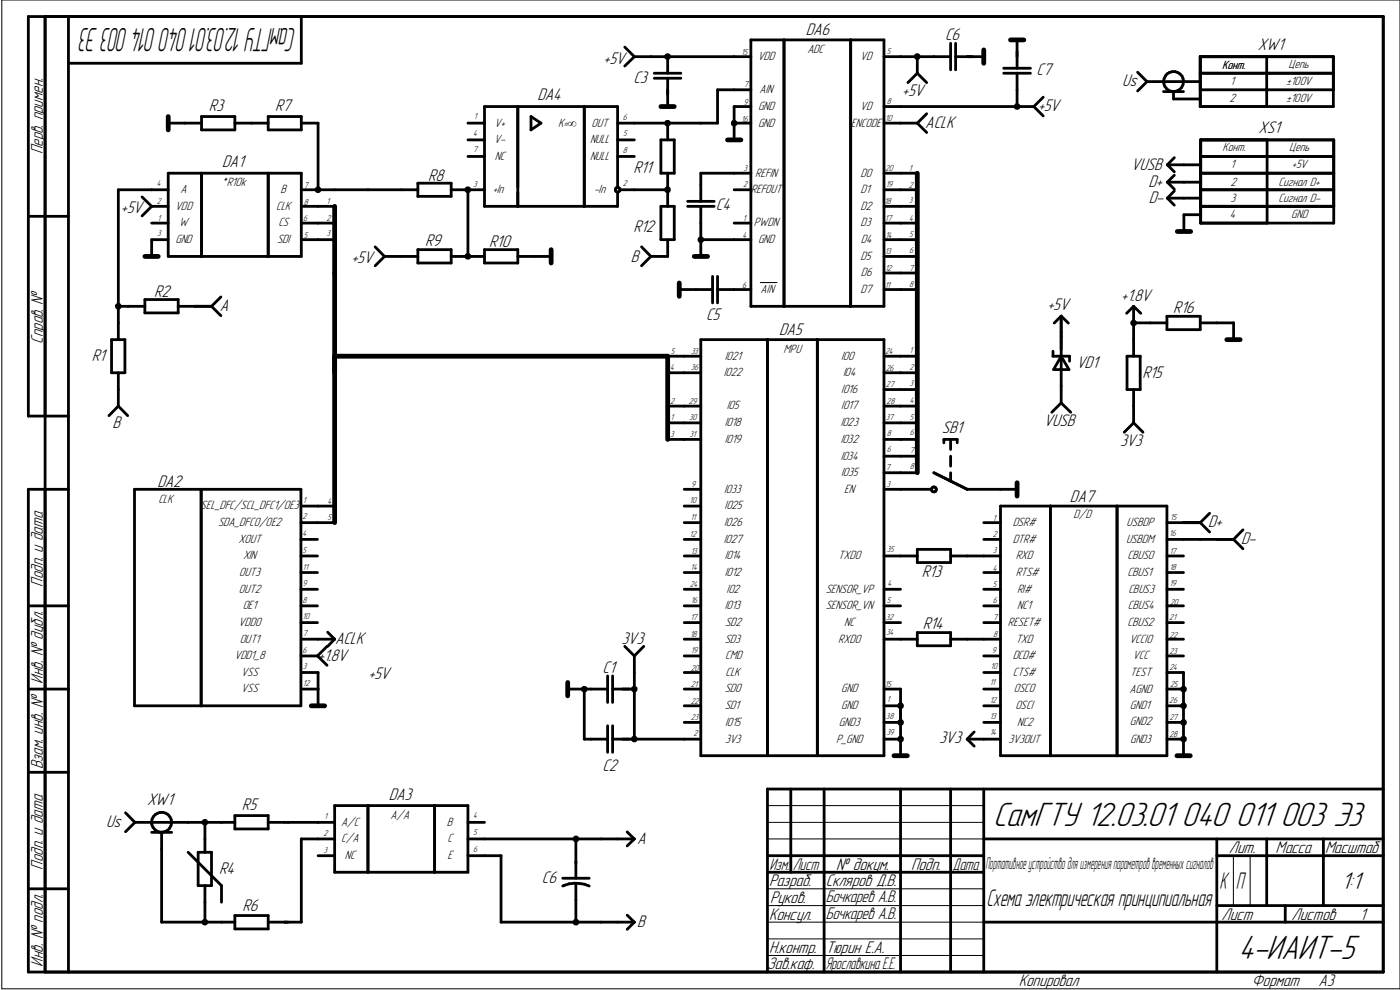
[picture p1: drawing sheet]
<svg xmlns="http://www.w3.org/2000/svg" width="297mm" height="210mm" viewBox="0 0 297 210" stroke-linecap="round" stroke-linejoin="round" font-family="sans-serif">
<g fill="none" stroke="#000" stroke-width=".59">
<path d="M9.6 3.5v202.7M14.5 3.5v202.7M63.9 3.5v9.9h-49.4M132.5 10l2.1 2M134.6 12h24.7M134.6 12l-2.1 2M138.8 16.6h5.6M138.8 15.5h5.6M141.6 12v3.5M141.6 16.6v6M159.3 19h-7.1v7.1h-21.2M159.3 8.5h28.2v56.5h-28.2z"/>
<path d="M166.3 8.5v56.5M180.5 8.5v56.5M187.5 12h14.2M194.6 12v3.5M194.6 15.5l2 2M194.6 15.5l-2 2M201.7 9.2v5.6M202.7 12h6M202.7 9.2v5.6M212.9 15.5h5.7M212.9 14.5h5.7M215.8 8.5v6"/>
<path d="M215.8 15.5v7.1M241.3 15.3l2 2M243.3 17.3h11.3M243.3 17.3l-2 2M246.8 19.4h4.3M249 19.4v1.6h5.6M254.6 12h28.3v10.6h-28.3zM254.6 19h28.3M254.6 15.5h28.3M268.7 12v10.6M35.7 36.7h28.2v17.7h-28.2zM35.7 26.1h7.1"/>
<path d="M42.8 24.7h7v2.9h-7zM42.8 36.7v17.7M49.8 26.1h7.1M56.9 24.7h7v2.9h-7zM56.9 36.7v17.7M63.9 26.1h3.6v14.2M88.6 38.9h7.1v2.8h-7.1zM99.3 26.1h3.5M99.3 29.7h3.5M99.3 33.2h3.5M109.9 22.6v21.2M112.6 24.7l2.2 1.4-2.2 1.5z"/>
<path d="M124 22.6v21.2M131 39.8v-17.2h-28.2v21.2h28.2v-3M131 29.7h3.6M131 33.2h3.6M140.2 29.7h2.8v7h-2.8zM141.6 26.1v3.6M141.6 36.7v7.1M155.7 26.1h3.6M159.3 36.7h-10.6v6M159.3 22.6h-3.6v7.1M187.5 36.7h7.1M187.5 26.1h7.1"/>
<path d="M187.5 22.6h31.8M194.6 26.1l2 2M196.6 24.1l-2 2M219.3 22.6l2 2M221.3 20.6l-2 2M247.6 38.7h7.1M247.6 35h7.1M247.6 35l1.5 1.4M247.6 38.7l1.5 1.4M249.1 33.4l-1.5 1.6M249.1 37.2l-1.5 1.5M254.7 36.7h28.3"/>
<path d="M254.7 29.7h28.3v17.6h-28.3zM254.7 33.2h28.3M268.8 29.7v17.6M6 45.9h8.5M30.1 41.8l2.1 2M32.2 43.8h3.5M32.2 43.8l-2.1 2M32.2 47.3h3.5M35.7 40.3h-10.6v31.8M35.7 50.8h-3.5v3.6M63.9 40.3h24.7M63.9 43.8h7.1"/>
<path d="M63.9 50.8h7.1M63.9 47.3h7.1M79.6 52.4l2 2M81.6 54.4h7M81.6 54.4l-2 2M88.6 53h7.1v2.8h-7.1zM95.7 54.4h7.1M95.7 40.3h7.1M99.3 40.3v14.1M102.8 53h7.1v2.8h-7.1zM109.9 54.4h7M131.5 40.3h10.1"/>
<path d="M131.5 40.3l-.1-.3-.5-.2a.51 .51 0 0 0-.3 .3 .51 .51 0 0 0 .1 .5l.3 .2M131.5 40.3v.2l-.5 .3M136.1 52.4l2 2M138.1 54.4l-2 2M140.2 43.8h2.8v7h-2.8zM141.6 50.8v3.6h-3.5M145.9 43.8h5.6M145.9 42.7h5.6M148.7 50.8h10.6M148.7 43.8v10.6M151.2 58.6v5.7M152.2 58.6v5.7"/>
<path d="M155.7 40.3h3.6M155.7 47.3h3.6M187.5 54.4h7.1M187.5 40.3h7.1M187.5 43.8h7.1M187.5 50.8h7.1M187.5 47.3h7.1M187.5 57.9h7.1M247.6 42h7.1M247.6 42l1.5 1.5M249.1 40.5l-1.5 1.5M254.7 40.3h28.3"/>
<path d="M254.7 43.8h28.3M254.7 45.6h-3.5v3.5M23.7 72.1h2.8v7h-2.8zM25.1 65h5.6M25.1 79.1v7M30.7 63.5h7.1v2.9h-7.1zM37.8 65h7.1M44.9 65l2 2M46.9 63l-2 2M141.6 79.1h7.1M141.6 75.6h7.1M144.1 61.4h7.1"/>
<path d="M148.7 72.1h38.8v88.2h-38.8zM152.2 61.4h7.1M162.8 72.1v88.2M173.4 72.1v88.2M187.5 79.1h7.1M187.5 61.4h7.1M187.5 75.6h7.1M223.4 74.5v1.1h3.5v1M225.1 67.1v18.4M225.1 75.6l1.7 2.8h-3.3zM225.1 67.1l1.6 1.4M225.1 67.1l-1.5 1.4"/>
<path d="M239.1 75.6h2.8v7h-2.8zM240.5 65v10.6M240.5 68.5h7.1M240.5 65l1.5 1.5M240.5 65l-1.5 1.5M247.6 67.1h7v2.8h-7zM254.6 68.5h7.1v3.6M14.5 88.3h-8.5v-84.8h287.5v202.7h-287.5v-102.4h8.5M25.1 86.1l2 2.1M25.1 86.1l-2 2.1M141.6 93.2h7.1M141.6 86.1h7.1"/>
<path d="M141.6 89.7h7.1M187.5 93.2h7.1M187.5 82.6h7.1M187.5 86.1h7.1M187.5 89.7h7.1M187.5 96.8h7.1M200.2 93.9v-.7h2.9v.7M201.7 93.2v2.1M201.7 96.8v2.1M225.1 85.5l2.1 2M225.1 85.5l-2 2M240.5 82.6v7.1"/>
<path d="M240.5 89.7l2 2M240.5 89.7l-2 2M28.5 103.8h35.3v45.9h-35.3zM42.7 103.8v45.9M63.8 110.9h7.2M63.8 114.4h3.6M63.8 117.9h3.6M63.9 107.4h7.1M145.2 103.8h3.5M145.2 107.4h3.5M145.2 110.9h3.5M145.2 114.4h3.5"/>
<path d="M145.2 117.9h3.5M187.5 103.8h10.1M187.5 117.9h7.1M187.5 100.3h7.1M194.6 116.5h7.1v2.8h-7.1zM198.1 100.3l7.1 3.5h10.6M201.7 100.3v1.8M201.7 117.9h10.6M208.7 110.9h3.6M208.7 114.4h3.6M212.3 107.4h35.3v52.9h-35.3zM222.8 107.4v52.9"/>
<path d="M237 107.4v52.9M247.6 110.9h7M247.6 114.4h14.1M247.6 117.9h3.5M254.6 110.9l2 2M256.6 108.9l-2 2M261.7 114.4l2 2M263.7 112.4l-2 2M6 128.5h8.5M63.8 128.5h3.6M63.8 121.5h3.6M63.8 125h3.6"/>
<path d="M63.8 132.1h3.6M63.8 139.1h3.6M63.9 135.6h7.1M67.4 139.1l2 2M69.4 137.1l-2 2M69.5 134.1l1.5 1.5M71 135.6l-1.5 1.5M132.5 137.1l2.1 2M134.6 139.1v17.7M136.6 137.1l-2 2M145.2 128.5h3.5M145.2 121.5h3.5"/>
<path d="M145.2 125h3.5M145.2 132.1h3.5M145.2 139.1h3.5M145.2 135.6h3.5M187.5 128.5h3.6M187.5 125h3.6M187.5 132.1h3.6M187.5 135.6h7.1M194.6 134.2h7.1v2.8h-7.1zM201.7 135.6h10.6M208.7 128.5h3.6M208.7 121.5h3.6"/>
<path d="M208.7 125h3.6M208.7 132.1h3.6M208.7 139.1h3.6M247.6 128.5h3.5M247.6 121.5h3.5M247.6 125h3.5M247.6 132.1h3.5M247.6 139.1h3.5M247.6 135.6h3.5M6 146.2h8.5M63.9 146.2h3.6M63.9 142.7h3.6v7"/>
<path d="M120.4 146.2h8.5M124 146.2v10.6h4.9M128.9 143.4v5.6M128.9 154v5.6M130 146.2h4.6M130 156.8h18.7M130 143.4v5.6M130 154v5.6M145.2 146.2h3.5M145.2 149.7h3.5M145.2 142.7h3.5M145.2 153.2h3.5"/>
<path d="M187.5 146.2h3.6v14.1M187.5 149.7h3.6M187.5 153.2h3.6M187.5 156.8h3.6M205.2 156.8h7.1M205.2 156.8l1.5 1.5M206.7 155.3l-1.5 1.5M208.7 146.2h3.6M208.7 149.7h3.6M208.7 142.7h3.6M208.7 153.2h3.6M247.6 146.2h3.5"/>
<path d="M247.6 149.7h3.5M247.6 142.7h3.5v17.6M247.6 153.2h3.5M247.6 156.8h3.5M6 163.8h8.5M26.6 172.4l2 2.1M28.6 174.5h21.2M28.6 174.5l-2 1.9M32.2 176.6h4.2M34.3 176.6v19h15.5M43.5 174.5v6.3M49.8 173h7.1v2.9h-7.1z"/>
<path d="M56.9 174.5h14.1M71 170.9h28.3v14.1h-28.3zM71 178h-7.1v17.6h-7M78.1 170.9v14.1M92.2 170.9v14.1M99.3 178h35.3M99.3 174.5h3.5M122.2 178v8.3M133.1 176.5l1.5 1.5M134.6 178l-1.5 1.5M167.8 167.4v17.6M174.8 167.4v38.8"/>
<path d="M191.1 167.4v38.8M201.7 167.4v38.8M208.7 167.4v38.8M208.7 178h84.8M258.1 178v28.2M268.7 178v14.1M280.8 178v14.1M293.5 167.4h-130.7v38.8M6 188.6h8.5M39.9 180.8l7.1 7.1v3.5M42 180.8h2.9v7.1h-2.9zM43.5 187.9v7.7"/>
<path d="M49.8 194.2h7.1v2.9h-7.1zM67.5 181.5h3.5M99.3 181.5h7v14.1h28.3M119.4 186.3h5.6M119.4 188a6.9 6.9 0 0 1 5.6 0M122.2 187.4v8.2M133.1 194.1l1.5 1.5M134.6 195.6l-1.5 1.5M162.8 181.5h45.9M162.8 185h45.9M208.7 195.6h84.8M258.1 181.5h35.4"/>
<path d="M258.1 192.1h35.4M272.7 192.1v3.5"/>
<circle cx="249" cy="17.3" r="2.11"/>
<circle cx="198.1" cy="103.8" r=".52"/>
<circle cx="34.3" cy="174.4" r="2.12"/>
</g>
<path d="M.4 0h296.6v209.8h-296.6zM161.3 59.9h3.5M162.8 174.5h45.9M162.8 178h45.9M162.8 170.9h45.9M162.8 188.6h45.9M162.8 192.1h45.9M162.8 195.6h45.9M162.8 199.2h45.9M261.7 181.5v10.6M265.2 181.5v10.6M162.8 202.7h45.9" fill="none" stroke="#000" stroke-width=".21"/>
<g fill="#000">
<path d="M140.9 11.3h1.4v1.4h-1.4zM193.9 11.3h1.4v1.4h-1.4zM66.8 39.5h1.4v1.5h-1.4zM98.6 39.5h1.3v1.5h-1.3zM140.9 39.5h1.4v1.5h-1.4zM140.9 25.4h1.4v1.4h-1.4zM155 25.4h1.5v1.4h-1.5zM215.1 21.9h1.4v1.4h-1.4zM98.6 53.7h1.3v1.4h-1.3zM148 50.2h1.4v1.4h-1.4zM24.4 64.3h1.4v1.4h-1.4zM239.8 67.8h1.4v1.4h-1.4z"/>
<path d="M123.3 145.5h1.4v1.4h-1.4zM133.9 145.5h1.4v1.4h-1.4zM133.9 156.1h1.4v1.4h-1.4zM190.4 156.1h1.4v1.4h-1.4zM190.4 152.6h1.4v1.4h-1.4zM190.4 149h1.4v1.4h-1.4zM250.4 156.1h1.4v1.4h-1.4zM250.4 152.6h1.4v1.4h-1.4zM250.4 149h1.4v1.4h-1.4zM250.4 145.5h1.4v1.4h-1.4zM42.8 173.7h1.4v1.4h-1.4zM121.5 177.2h1.4v1.5h-1.4z"/>
<path d="M42.8 194.9h1.4v1.4h-1.4zM121.5 194.9h1.4v1.4h-1.4z"/>
</g>
<g fill="none" stroke="#000" stroke-width="1">
<path d="M208.7 10.6v2.8M214.4 8.5h2.8M35.7 24.7v2.9M140.2 22.6h2.8M154.3 29.7h2.9M194.6 36.7v63.6M30.7 54.4h2.9M71 43.8v67.1M116.9 53v2.8M147.3 54.4h2.8M249.8 49.1h2.8M71 75.6h70.6v17.6"/>
<path d="M144.1 60v2.9M260.3 72.1h2.8M215.8 102.4v2.8M66 149.7h2.9M120.4 144.8v2.8M189.7 160.3h2.8M249.7 160.3h2.8"/>
</g>
<g font-size="7.6">
<text x="210.7" y="175.2">СамГТУ 12.03.01 040 011 003 Э3</text>
<text x="262.8" y="203.4">4-ИАИТ-5</text>
</g>
<text font-size="7.3" x="62.9" y="6" transform="rotate(-180 62.9 6)">СамГТУ 12.03.01 040 014 003 Э3</text>
<text font-size="5.4" x="284.6" y="188.6">1:1</text>
<g font-size="5.2">
<text x="258.7" y="188.6">К</text>
<text x="262.2" y="188.6">П</text>
<text x="209.3" y="192.3">Схема электрическая принципиальная</text>
</g>
<g font-size="3.8">
<text x="170.9" y="7.5">DA6</text>
<text x="200.5" y="8.5">C6</text>
<text x="266.9" y="10.5">XW1</text>
<text x="128" y="13.5">+5V</text>
<text x="134.4" y="17.6">C3</text>
<text x="219.9" y="15.8">C7</text>
<text x="44.3" y="23.6">R3</text>
<text x="58.4" y="23.6">R7</text>
<text x="114" y="21.3">DA4</text>
<text x="191.4" y="20.3">+5V</text>
<text x="220.2" y="23.6">+5V</text>
<text x="238" y="18.2">Us</text>
<text x="196.3" y="27.1">ACLK</text>
<text x="267" y="28.2">XS1</text>
<text x="9.1" y="32.8" transform="rotate(-90 9.1 32.8)">Перв. примен.</text>
<text x="47.2" y="35.4">DA1</text>
<text x="239.9" y="36">VUSB</text>
<text x="90.8" y="38.3">R8</text>
<text x="134.4" y="36.7">R11</text>
<text x="243.7" y="39.7">D+</text>
<text x="25.6" y="45.3">+5V</text>
<text x="151.9" y="44.5">C4</text>
<text x="243.7" y="43.1">D-</text>
<text x="90.2" y="52.2">R9</text>
<text x="103.8" y="52.3">R10</text>
<text x="134.4" y="49.1">R12</text>
<text x="74.5" y="55.7">+5V</text>
<text x="133.9" y="55.5">B</text>
<text x="32.7" y="62.9">R2</text>
<text x="46.7" y="66">A</text>
<text x="222.2" y="65.8">+5V</text>
<text x="237.9" y="63.8">+1.8V</text>
<text x="149.8" y="67.9">C5</text>
<text x="165.3" y="71">DA5</text>
<text x="248.9" y="66.5">R16</text>
<text x="9.1" y="73" transform="rotate(-90 9.1 73)">Справ. №</text>
<text x="19.5" y="76.6">R1</text>
<text x="228.3" y="78">VD1</text>
<text x="242.4" y="80.1">R15</text>
<text x="23.9" y="90.7">B</text>
<text x="199.8" y="91.9">SB1</text>
<text x="221.4" y="90.3">VUSB</text>
<text x="237.6" y="94.6">3V3</text>
<text x="33.4" y="103.3">DA2</text>
<text x="227" y="106.6">DA7</text>
<text x="256.3" y="111.9">D+</text>
<text x="263.3" y="115.4">D-</text>
<text x="9.1" y="124.4" transform="rotate(-90 9.1 124.4)">Подп. и дата</text>
<text x="195.6" y="122.5">R13</text>
<text x="71.1" y="136.6">ACLK</text>
<text x="131.9" y="136.6">3V3</text>
<text x="195.8" y="133.4">R14</text>
<text x="67.4" y="140.1">+1.8V</text>
<text x="127.8" y="142.7">C1</text>
<text x="9.1" y="145" transform="rotate(-90 9.1 145)">Инв. № дубл.</text>
<text x="78.1" y="144.1">+5V</text>
<text x="199.3" y="157.7">3V3</text>
<text x="9.1" y="163.2" transform="rotate(-90 9.1 163.2)">Взам. инв. №</text>
<text x="127.8" y="163.6">C2</text>
<text x="31.2" y="170.8">XW1</text>
<text x="51.3" y="171.9">R5</text>
<text x="82.5" y="169.8">DA3</text>
<text x="22.5" y="175.4">Us</text>
<text x="135.2" y="179">A</text>
<text x="9.1" y="184.5" transform="rotate(-90 9.1 184.5)">Подп. и дата</text>
<text x="46.5" y="185.3">R4</text>
<text x="177.4" y="184.5">№ докум.</text>
<text x="193.3" y="184.5">Подп.</text>
<text x="260.7" y="181">Лит.</text>
<text x="270.6" y="181">Масса</text>
<text x="281.1" y="181">Масштаб</text>
<text x="115" y="187.3">C6</text>
<text x="163.2" y="188">Разраб.</text>
<text x="163.4" y="191.6">Руков.</text>
<text x="175.2" y="188">Скляров Д.В.</text>
<text x="51.4" y="193.3">R6</text>
<text x="135.2" y="196.6">B</text>
<text x="163.2" y="195.1">Консул.</text>
<text x="259.1" y="195.1">Лист</text>
<text x="274" y="195.1">Листов</text>
<text x="288.5" y="195.1">1</text>
<text x="163.2" y="202.2">Н.контр.</text>
<text x="175.2" y="202.1">Тюрин Е.А.</text>
<text x="9.1" y="205.1" transform="rotate(-90 9.1 205.1)">Инв. № подл.</text>
<text x="162.8" y="205.6">Зав.каф.</text>
<text x="216.2" y="209.3">Копировал</text>
<text x="265.5" y="209.3">Формат</text>
<text x="279.7" y="209.3">A3</text>
</g>
<g font-size="3.7">
<text x="163.2" y="184.5">Изм. Лист</text>
<text x="202.1" y="184.5">Дата</text>
<text x="175.2" y="191.4">Бочкарев А.В.</text>
<text x="175.2" y="194.9">Бочкарев А.В.</text>
<text x="175.2" y="205.6">Ярославкина Е.Е.</text>
</g>
<text font-size="3.6" x="209" y="184.4">Портативное устройство для измерения параметров временных сигналов</text>
<g font-size="2.7">
<text x="171.3" y="11.3">ADC</text>
<text x="160.7" y="12.7">VDD</text>
<text x="182.5" y="12.7">VD</text>
<text x="259.3" y="14.6">Конт.</text>
<text x="273.4" y="14.5">Цепь</text>
<text x="160.8" y="23.3">GND</text>
<text x="161.1" y="19.8">AIN</text>
<text x="182.5" y="23.3">VD</text>
<text x="260.8" y="21.7">2</text>
<text x="261" y="18">1</text>
<text x="272.8" y="21.7">±100V</text>
<text x="272.9" y="18">±100V</text>
<text x="104.9" y="26.8">V+</text>
<text x="118.4" y="26.9">K=∞</text>
<text x="125.5" y="26.8">OUT</text>
<text x="160.8" y="26.8">GND</text>
<text x="180.5" y="26.8">ENCODE</text>
<text x="104.9" y="30.4">V-</text>
<text x="104.9" y="33.9">NC</text>
<text x="125.2" y="30.4">NULL</text>
<text x="125.2" y="33.9">NULL</text>
<text x="259.4" y="32.1">Конт.</text>
<text x="261.1" y="35.7">1</text>
<text x="273.5" y="32.1">Цепь</text>
<text x="274.1" y="35.7">+5V</text>
<text x="38.3" y="41">A</text>
<text x="46.9" y="39.5">*R10k</text>
<text x="59.5" y="41">B</text>
<text x="104.5" y="41">+In</text>
<text x="126" y="41">-In</text>
<text x="159.3" y="41">REFOUT</text>
<text x="160.2" y="37.5">REFIN</text>
<text x="182.5" y="37.5">D0</text>
<text x="182.5" y="41">D1</text>
<text x="261.1" y="39.4">2</text>
<text x="271.2" y="39.4">Сигнал D+</text>
<text x="37.2" y="44.5">VDD</text>
<text x="58.6" y="44.5">CLK</text>
<text x="182.5" y="44.5">D2</text>
<text x="260.9" y="46.3">4</text>
<text x="261.1" y="42.8">3</text>
<text x="271.2" y="42.8">Сигнал D-</text>
<text x="273.9" y="46.3">GND</text>
<text x="37.2" y="51.6">GND</text>
<text x="38" y="48">W</text>
<text x="58.8" y="51.6">SDI</text>
<text x="59.1" y="48">CS</text>
<text x="159.9" y="48">PWDN</text>
<text x="160.8" y="51.6">GND</text>
<text x="182.5" y="48">D3</text>
<text x="182.6" y="51.6">D4</text>
<text x="182.5" y="55.1">D5</text>
<text x="182.6" y="58.6">D6</text>
<text x="161.4" y="62.1">AIN</text>
<text x="182.5" y="62.1">D7</text>
<text x="153.8" y="76.3">IO21</text>
<text x="166.2" y="74.9">MPU</text>
<text x="178.4" y="76.3">IO0</text>
<text x="153.5" y="79.8">IO22</text>
<text x="178.5" y="83.4">IO16</text>
<text x="178.9" y="79.8">IO4</text>
<text x="154.2" y="86.9">IO5</text>
<text x="178.5" y="86.9">IO17</text>
<text x="153.8" y="90.4">IO18</text>
<text x="153.8" y="93.9">IO19</text>
<text x="178.4" y="90.4">IO23</text>
<text x="178.4" y="93.9">IO32</text>
<text x="178.4" y="97.5">IO34</text>
<text x="178.4" y="101">IO35</text>
<text x="33.6" y="106.7">CLK</text>
<text x="153.6" y="104.5">IO33</text>
<text x="179.1" y="104.5">EN</text>
<text x="42.5" y="108.1">SEL_DFC/SCL_DFC1/OE3</text>
<text x="46.3" y="111.6">SDA_DFC0/OE2</text>
<text x="153.6" y="111.6">IO26</text>
<text x="153.7" y="108.1">IO25</text>
<text x="214.8" y="111.6">DSR#</text>
<text x="227.8" y="110">D/D</text>
<text x="239" y="111.7">USBDP</text>
<text x="50.6" y="115.1">XOUT</text>
<text x="51.6" y="118.7">XIN</text>
<text x="153.5" y="115.1">IO27</text>
<text x="153.8" y="118.7">IO14</text>
<text x="177.8" y="118.7">TXD0</text>
<text x="214.8" y="115.1">DTR#</text>
<text x="215.5" y="118.7">RXD</text>
<text x="238.9" y="115.1">USBDM</text>
<text x="239.2" y="118.7">CBUS0</text>
<text x="50.7" y="125.7">OUT2</text>
<text x="50.8" y="122.2">OUT3</text>
<text x="153.8" y="122.2">IO12</text>
<text x="154.1" y="125.7">IO2</text>
<text x="175.2" y="125.7">SENSOR_VP</text>
<text x="215.5" y="122.2">RTS#</text>
<text x="215.8" y="125.7">RI#</text>
<text x="239.2" y="122.2">CBUS1</text>
<text x="239.4" y="125.8">CBUS3</text>
<text x="51.5" y="129.2">OE1</text>
<text x="153.8" y="129.2">IO13</text>
<text x="175.2" y="129.2">SENSOR_VN</text>
<text x="215.8" y="129.2">NC1</text>
<text x="239.3" y="129.2">CBUS4</text>
<text x="50.6" y="132.8">VDDO</text>
<text x="50.9" y="136.3">OUT1</text>
<text x="153.8" y="136.3">SD3</text>
<text x="153.8" y="132.8">SD2</text>
<text x="177.8" y="136.3">RXD0</text>
<text x="179.1" y="132.8">NC</text>
<text x="213.8" y="132.8">RESET#</text>
<text x="215.5" y="136.3">TXD</text>
<text x="239.2" y="132.8">CBUS2</text>
<text x="239.6" y="136.3">VCCIO</text>
<text x="49.7" y="139.9">VDD1_8</text>
<text x="51.2" y="143.4">VSS</text>
<text x="153.8" y="139.9">CMD</text>
<text x="153.9" y="143.4">CLK</text>
<text x="214.8" y="139.9">DCD#</text>
<text x="214.9" y="143.4">CTS#</text>
<text x="239.8" y="143.4">TEST</text>
<text x="240.3" y="139.9">VCC</text>
<text x="51.2" y="146.9">VSS</text>
<text x="153.8" y="146.9">SD0</text>
<text x="178.5" y="146.9">GND</text>
<text x="215.1" y="146.9">OSCO</text>
<text x="239.6" y="146.9">AGND</text>
<text x="153.8" y="150.5">SD1</text>
<text x="153.8" y="154">IO15</text>
<text x="178" y="154">GND3</text>
<text x="178.5" y="150.5">GND</text>
<text x="215.4" y="150.5">OSCI</text>
<text x="215.8" y="154">NC2</text>
<text x="239.7" y="153.9">GND2</text>
<text x="239.7" y="150.4">GND1</text>
<text x="153.8" y="157.5">3V3</text>
<text x="177.4" y="157.5">P_GND</text>
<text x="214" y="157.5">3V3OUT</text>
<text x="239.7" y="157.5">GND3</text>
<text x="82.8" y="173.7">A/А</text>
<text x="72.4" y="175.2">A/C</text>
<text x="72.4" y="178.7">C/A</text>
<text x="94.8" y="175.2">B</text>
<text x="94.9" y="178.7">C</text>
<text x="73.2" y="182.2">NC</text>
<text x="94.9" y="182.2">E</text>
</g>
<g font-size="1.9">
<text x="157.2" y="11.6">15</text>
<text x="188.2" y="11.5">5</text>
<text x="157.7" y="22.2">9</text>
<text x="157.8" y="18.5">7</text>
<text x="188.2" y="22">8</text>
<text x="100.4" y="29">4</text>
<text x="100.5" y="25.2">1</text>
<text x="132.2" y="25.4">6</text>
<text x="132.2" y="28.9">5</text>
<text x="157.3" y="25.8">16</text>
<text x="187.8" y="25.7">10</text>
<text x="100.4" y="32.3">7</text>
<text x="132.2" y="32.4">8</text>
<text x="33.3" y="39.5">4</text>
<text x="64.4" y="39.8">7</text>
<text x="100.4" y="39.6">3</text>
<text x="132.2" y="39.5">2</text>
<text x="157.6" y="39.8">2</text>
<text x="157.7" y="36.3">3</text>
<text x="187.8" y="36.4">20</text>
<text x="187.9" y="39.8">19</text>
<text x="192.8" y="36.3">1</text>
<text x="192.8" y="39.8">2</text>
<text x="33.3" y="43.3">2</text>
<text x="33.4" y="46.8">1</text>
<text x="64.3" y="46.8">6</text>
<text x="64.4" y="43.4">8</text>
<text x="69.3" y="43.3">1</text>
<text x="69.3" y="46.8">2</text>
<text x="157.6" y="46.9">1</text>
<text x="187.6" y="43.3">18</text>
<text x="187.7" y="46.8">17</text>
<text x="192.8" y="43.1">3</text>
<text x="192.9" y="46.9">4</text>
<text x="33.4" y="50.1">3</text>
<text x="64.4" y="50.4">5</text>
<text x="69.3" y="50.2">3</text>
<text x="157.5" y="50.5">4</text>
<text x="187.7" y="53.9">13</text>
<text x="187.8" y="50.5">14</text>
<text x="192.9" y="50.4">5</text>
<text x="192.9" y="53.7">6</text>
<text x="187.8" y="57.5">12</text>
<text x="192.9" y="57.4">7</text>
<text x="157.5" y="61">6</text>
<text x="187.7" y="61">11</text>
<text x="192.9" y="60.9">8</text>
<text x="142.3" y="75.1">5</text>
<text x="146.6" y="75">33</text>
<text x="187.8" y="75">24</text>
<text x="193" y="75">1</text>
<text x="142.2" y="78.5">4</text>
<text x="146.6" y="78.5">36</text>
<text x="187.9" y="78.7">26</text>
<text x="188" y="82.2">27</text>
<text x="193" y="78.4">2</text>
<text x="193" y="81.8">3</text>
<text x="142.2" y="85.8">2</text>
<text x="142.2" y="89.2">1</text>
<text x="146.1" y="85.7">29</text>
<text x="146.2" y="89.2">30</text>
<text x="188" y="89.2">37</text>
<text x="188.1" y="85.7">28</text>
<text x="193" y="85.6">4</text>
<text x="193" y="89">5</text>
<text x="142.2" y="92.6">3</text>
<text x="146.3" y="92.7">31</text>
<text x="188.1" y="92.6">8</text>
<text x="188.2" y="96">6</text>
<text x="193" y="92.4">6</text>
<text x="188" y="99.8">7</text>
<text x="193" y="96.1">7</text>
<text x="193" y="99.6">8</text>
<text x="64.3" y="106.7">1</text>
<text x="69.5" y="106.8">4</text>
<text x="146.3" y="106.8">10</text>
<text x="146.6" y="103.2">9</text>
<text x="188.1" y="103.3">3</text>
<text x="64.2" y="110.2">2</text>
<text x="64.2" y="113.7">4</text>
<text x="69.5" y="110.4">5</text>
<text x="146.3" y="113.9">12</text>
<text x="146.5" y="110.3">11</text>
<text x="210.7" y="110.5">1</text>
<text x="248.1" y="113.8">16</text>
<text x="248.2" y="110.4">15</text>
<text x="64.2" y="117.3">5</text>
<text x="146.6" y="117.4">13</text>
<text x="188.1" y="117.1">35</text>
<text x="210.7" y="114">2</text>
<text x="210.7" y="117.3">3</text>
<text x="248.1" y="117.5">17</text>
<text x="64.2" y="120.8">11</text>
<text x="64.2" y="124.3">9</text>
<text x="146.3" y="124.6">24</text>
<text x="146.5" y="120.9">14</text>
<text x="188.3" y="124.3">4</text>
<text x="210.7" y="121.1">4</text>
<text x="210.7" y="124.5">5</text>
<text x="248.1" y="121">18</text>
<text x="248.1" y="124.3">19</text>
<text x="64.2" y="127.8">8</text>
<text x="64.2" y="131.4">10</text>
<text x="146.5" y="131.6">17</text>
<text x="146.6" y="128">16</text>
<text x="188" y="131.6">32</text>
<text x="188.1" y="128">5</text>
<text x="210.7" y="127.9">6</text>
<text x="210.7" y="131.6">7</text>
<text x="248.1" y="131.6">21</text>
<text x="248.2" y="128.3">20</text>
<text x="64.3" y="134.9">7</text>
<text x="146.4" y="135">18</text>
<text x="188" y="134.7">34</text>
<text x="210.7" y="135.1">8</text>
<text x="248.1" y="135.3">22</text>
<text x="64.2" y="138.5">6</text>
<text x="64.3" y="142">3</text>
<text x="146.6" y="138.6">19</text>
<text x="146.6" y="142.2">20</text>
<text x="210.1" y="142">10</text>
<text x="210.4" y="138.5">9</text>
<text x="248.1" y="138.8">23</text>
<text x="248.1" y="142.2">24</text>
<text x="64.3" y="145.5">12</text>
<text x="146.6" y="145.8">21</text>
<text x="146.6" y="149.3">22</text>
<text x="187.7" y="145.8">15</text>
<text x="188.1" y="148.9">1</text>
<text x="210" y="145.4">11</text>
<text x="210" y="149.1">12</text>
<text x="248.1" y="149.1">26</text>
<text x="248.2" y="145.7">25</text>
<text x="146.6" y="152.8">23</text>
<text x="188" y="152.5">38</text>
<text x="188" y="155.8">39</text>
<text x="210" y="152.6">13</text>
<text x="210" y="155.9">14</text>
<text x="248.1" y="152.8">27</text>
<text x="147.2" y="156">2</text>
<text x="248.1" y="156.3">28</text>
<text x="68.7" y="173.7">1</text>
<text x="100.4" y="173.6">4</text>
<text x="68.6" y="177.2">2</text>
<text x="100.4" y="177.1">5</text>
<text x="68.7" y="180.9">3</text>
<text x="100.4" y="180.7">6</text>
</g>
</svg>
